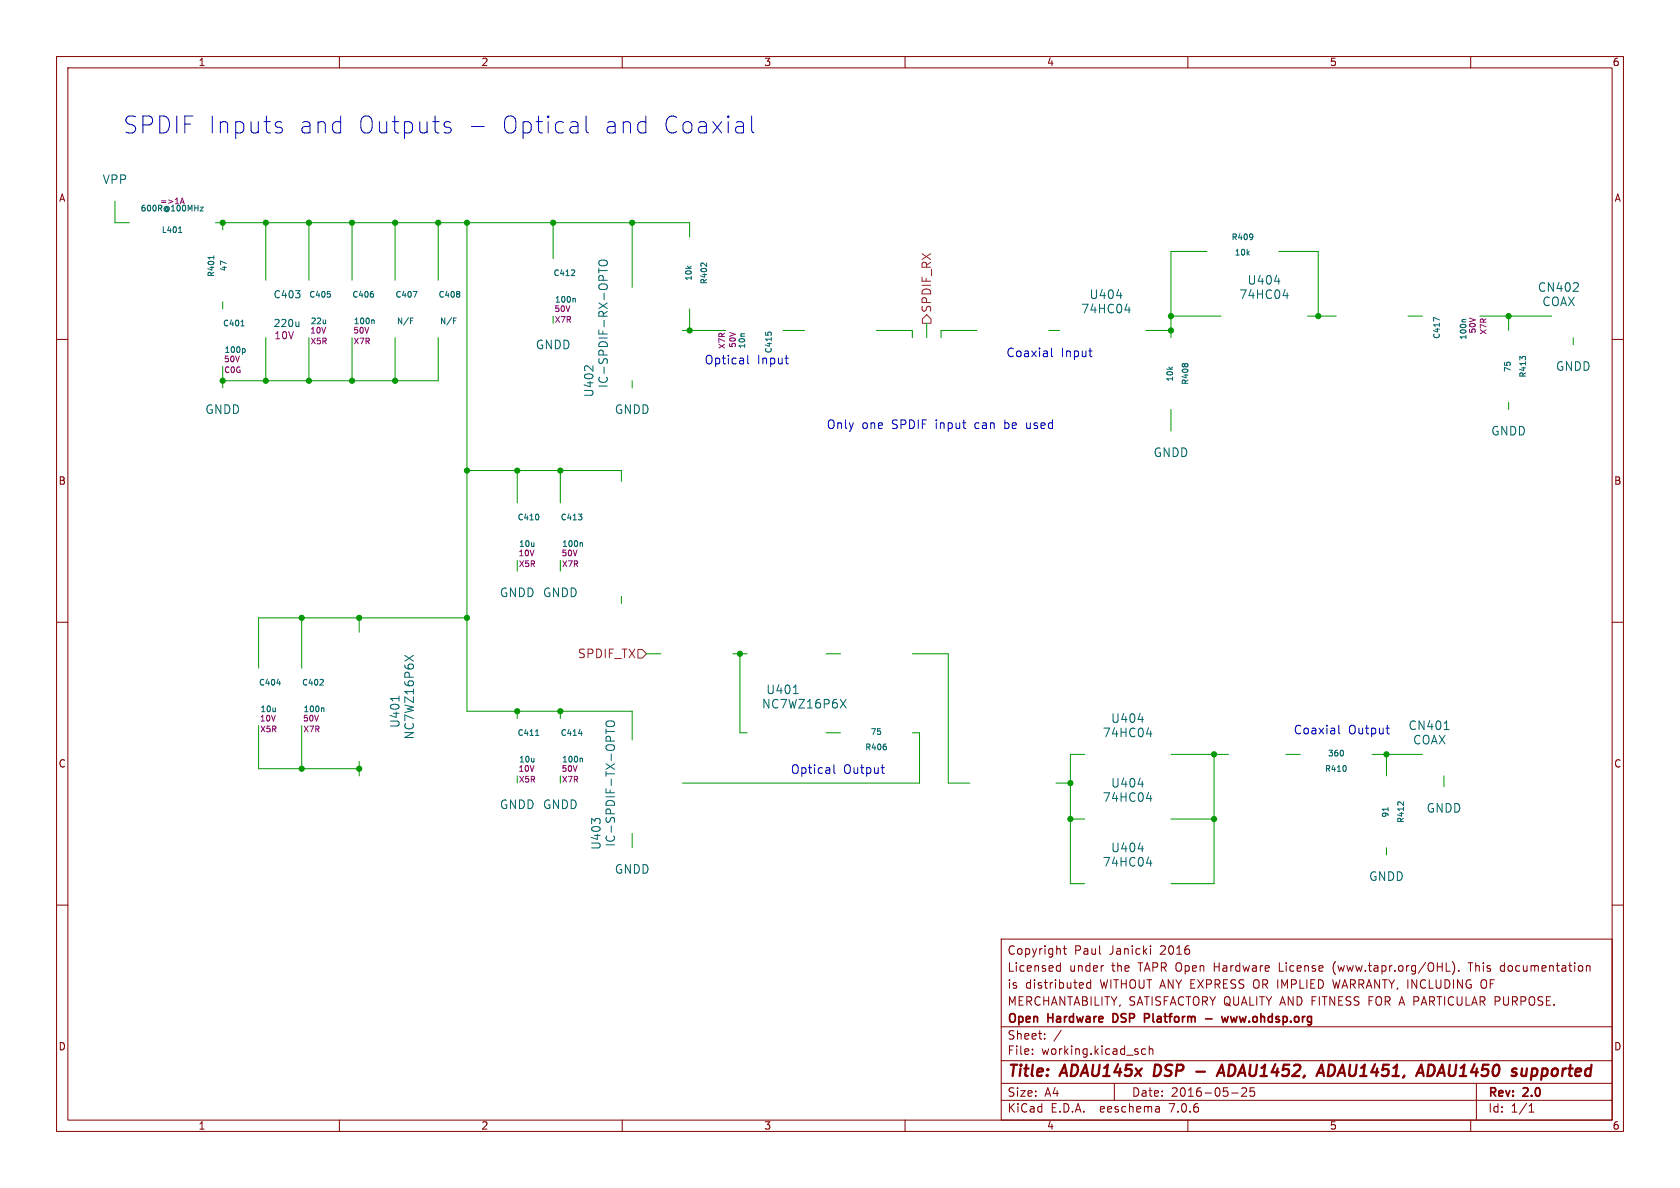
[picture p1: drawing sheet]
<svg xmlns="http://www.w3.org/2000/svg" width="297mm" height="210mm" viewBox="0 0 297 210" stroke-linecap="round" stroke-linejoin="round" font-family="sans-serif">
<g fill="none" stroke="#840000" stroke-width=".18">
<path d="M10 10h277v190h-277zM12 12h273v186h-273zM60 10v2M110 10v2M160 10v2M210 10v2M260 10v2M10 60h2M285 60h2M10 110h2M285 110h2M10 160h2"/>
<path d="M285 160h2M177 166h108v32h-108zM186.9 171.6h.6M186.9 170.8h.6M187.5 170.2v1.5M188 167.7h.5M188.2 167.2v1.3l.3 .2M191.5 173.8v.3l-.7 .1M192.8 173.2v1.5M192.8 173.8l-.4-.1-.3 .3v.4l.1 .2h.6M195 170.7h.1M203.4 167.2v.1"/>
<path d="M203.4 167.7v1M235.6 173.2l.4 1.5M235.7 170.6v1M255.7 171.7h.7M256.7 170a1.73 1.73 0 0 1 0 2.3M257.9 171.6v.1M259.5 170.2h.9M262.5 173.2a.51 .51 0 0 0-.7 .5v.5a.51 .51 0 0 0 .7 .5M265.8 170.7l-.4 .1-.2 .2 .1 .6 .5 .1M280.5 170.8h.5l.1 .9M60 198v2M110 198v2"/>
<path d="M160 198v2M177 194.5h108M177 191.5h108M177 187.5h108M177 181.5h108M182.5 186.3v.1M182.5 185.5v.1M184.7 183.6v.1M184.7 182.8v.1M187.6 182.1l-1.3 2M197 191.5v3M202.5 185.5l-.4-.1-.3 .3v.4l.2 .2h.5"/>
<path d="M203.2 185.5l.2-.1 .3 .1 .1 .9M203.2 184.9v1.5M204.9 195.7l.1 .9M205 196.5l-.2 .1M205 196h-.2M210 198v2M217.7 193.2h1.2M219.7 192.3l-.2 .1M220.1 192.3l.3 .3-.1 .3-.8 .9h.9M221 192.3v.7l.2-.1h.5l.1 .6-.3 .3-.5-.1M260 198v2M261 191.5v6.5"/>
<path d="M270.3 196.6h.9M270.3 195.5l.4-.4v1.5"/>
</g>
<path d="M204.2 188.2l-.2 2h.4M211.5 189.4h1.5M215.1 190.2l.9-2 .4 2M215.4 189.6h.9M233 189.6h.9M233.6 188.2l.5 2M235.5 188.2h-.5l-.3 2 .8-.1M252.6 188.2h.5a1.08 1.08 0 0 1 .5 1.1 1.08 1.08 0 0 1-.8 .9h-.5zM270.7 190.1l.2 .1 .6-.1M270.9 188.9l-.3 2M271.5 188.9l-.6 .1" fill="none" stroke="#840000" stroke-width=".4"/>
<path d="M197.1 179.2h-.3v1.5h.3M202.3 179.2l.8 .1M203.1 179.9l-.8 .1M216 179.7l.3 1 .3-.7 .2 .7 .3-1M217.6 179.7l.2 1 .3-.7M213.1 180.1h1.2" fill="none" stroke="#840000" stroke-width=".3"/>
<path d="M163.8 55.6l.8 .8v.8h-1.5v-.8zM112.8 114.8h.7l.8 .8-.8 .7h-.7z" fill="none" stroke="#725600" stroke-width=".18"/>
<g fill="none" stroke="#0000c2" stroke-width=".18">
<path d="M49.1 22.5l.7 .1 .1 .5-.1 .3-.3 .1h-.5M49.1 21.5l.7 .1M78.5 22.1l.1 .3 .8 .1 .2 .1 .2 .3-.2 .5-.2 .1h-.6l-.3-.1M79.6 21.6l-.7-.1-.3 .1-.1 .3M83.3 22.4h2.3M101.8 21.5l.2 .1 .2 .3v1.6M102.2 23.4l-.3 .1M102.2 22.2l-.3 .2M103.6 20.5v2.6l.2 .3 .2 .1M113.9 21.5l.3 .1M114.2 20.5v3M114.2 23.4l-.3 .1"/>
<path d="M131 21.5l.3 .1 .1 .3v1.6M131.4 23.4l-.2 .1M131.4 22.2l-.2 .2M132.9 20.5v2.6l.1 .3 .3 .1M132.2 62.8v1.3l.2 .2M138.8 63.3h.6M139.2 64.3h.2M185.9 61.5v1.3l.2 .3M192.5 62h.6M192.9 63.1h.2M147.4 135.2v1.3l.2 .2M155.8 135.7h.5"/>
<path d="M156.1 136.6l.2 .1M236.7 128.2v1.3l.2 .2M245 128.7h.6M245.3 129.7h.3"/>
</g>
<g fill="none" stroke="#009600" stroke-width=".18">
<path d="M20.3 35.6v3.8h2.6M38.1 39.4h83.8v2.5M39.4 39.4v1.2M47 39.4v10.1M54.6 39.4v10.1M62.2 39.4v10.1M69.8 39.4v10.1M77.5 39.4v10.1M82.5 39.4v86.3h29.3v5.1M97.8 39.4v6.3M111.8 39.4v11.4M39.4 53.3v1.3"/>
<path d="M47 59.7v7.6M54.6 59.7v7.6M62.2 59.7v7.6M69.8 59.7v7.6M77.5 59.7v7.6h-38.1M120.6 58.4h7.7M121.9 54.6v3.8M138.4 58.4h3.8M154.9 58.4h6.4v1.3M163.8 57.2v2.5M172.7 58.4h-6.3v1.3M185.4 58.4h1.9"/>
<path d="M202.6 58.4h4.4M207 55.9h8.9M213.4 44.5h-6.4v15.2M226.1 44.5h6.9v11.4M231.1 55.9h5.1M248.9 55.9h2.6M261.6 55.9h12.7M266.7 55.9v2.5M278.1 59.7v1.3M39.4 64.8v3.8M111.8 67.3v1.3M207 72.4v3.8"/>
<path d="M266.7 71.1v1.3M82.5 83.2h27.4v1.9M91.4 83.2v5.7M91.4 99.1v1.9M99.1 83.2v5.7M99.1 99.1v1.9M53.3 109.2v8.9M63.5 109.2v2.6M82.5 109.2h-36.8v8.9M109.9 105.4v1.3M114.3 115.6h2.5M129.5 115.6h2.6"/>
<path d="M130.8 115.6v13.9h1.3M146 115.6h2.6M161.3 115.6h6.3v22.8h3.8M45.7 128.3v7.6h17.8M53.3 128.3v7.6M63.5 134.6v2.6M91.4 125.7v1.3M99.1 125.7v1.3M146 129.5h2.6M161.3 129.5h1.3v8.9h-42M186.7 138.4h2.5M191.8 133.4h-2.6v22.8h2.6"/>
<path d="M207 133.4h10.2M214.6 133.4v22.8h-7.6M227.3 133.4h2.6M242.6 133.4h8.9M245.1 133.4v3.8M255.3 137.2v1.9M111.8 147.3v2.6M189.2 144.8h2.6M207 144.8h7.6M245.1 149.9v1.2"/>
</g>
<g fill="none" stroke="#006464" stroke-width=".18">
<path d="M35.4 36.6h.5l-.5 .7h.5M31.6 41.1h.5M31.8 40.2l.1-.1v1M37.8 45.2v.6M42.6 57.6h.6M52.8 56.9v.8M52.8 57.6l-.1 .1M58.4 52v.4M65.9 56.6l.3 .1v.5M66 52v.4M72.6 56.7h.3M72.6 56.2h.4"/>
<path d="M73 51.5h.7l-.4 1M80.2 56.7h.3M80.2 56.2h.5M81.2 51.6v.3M81.2 52v.4M101 48.7h.6M101.4 52.7l.3 .2v.5M101.6 47.8v.3M105.9 49l.3-.3 .3 .1 .2 .2M105.9 47.4v.9M105.9 47.8h1.5M105.9 46.2a.96 .96 0 0 1 1.5 .1 .5 .5 0 0 1-.5 .7h-.5a.5 .5 0 0 1-.5-.3 .5 .5 0 0 1 0-.5z"/>
<path d="M124 46.5h.3M124.9 46.5v.6M135.8 58.8h.5M197.4 52.3h.9M198.9 54.8h.9M199.6 54.3v1M221.4 41.5v.6M221.5 41.8l-.1 .1M225.3 49.7h1M226.8 52.3h1M227.5 51.8v1M254.5 56.5l-1.1-.4v.7"/>
<path d="M259.2 56.5h-.6l-.1 .3M278.1 51.5h.9M279 50.1v.5M43.1 61.6l.2 .2v.3l-.2 .2M103.5 64.7h.5M104.8 64.7v.9M209.1 64.3h.2M209.5 64.3h.4M269.1 63.3l-.4-.3v.6M269.2 63.1h.4M95.2 91.1v.6M102.2 90.9h.7l-.4 .4"/>
<path d="M102.7 95.9l.3 .2v.5M102.8 91.4v.4M71.6 115.9l1.5 1M73.1 115.9l-1.5 1M49 120.8h.6M56.5 121.1h.7M57 125.1l.3 .2v.5M57.1 120.2v.3M70.5 123v.9M94.7 130h.6M102.3 129.7h.6M102.7 134l.3 .2v.5"/>
<path d="M107.1 128.9v.8M107.1 129.3h1.5M107.2 130.3l.2-.1 .5 .1M107.2 127.7a.96 .96 0 0 1 1.4 .1 .5 .5 0 0 1-.5 .6h-.5a.5 .5 0 0 1-.4-.2 .5 .5 0 0 1 0-.5zM140.2 122.6h.9M148.6 123.6l1 1.6M149.6 123.6l-1 1.6M156.7 132v.4M201.2 138.6h.9M201.2 127.2h.9M202.7 129.7h.9M203.4 129.2v1"/>
<path d="M237.5 132.8v.6M237.9 135.5v.7M255.3 129h.9M201.2 150h.9M202.7 152.6h.9M202.7 141.2h.9M203.4 140.7v1M203.4 152.1v1M245.4 142.8v.5M247.2 141.8h.3M248.1 141.7v.7"/>
</g>
<path d="M31.9 36l.3-1 .4 1M32 35.7h.5" fill="none" stroke="#840084" stroke-width=".18"/>
<g fill="#009600" stroke="#009600" stroke-width=".18">
<circle cx="47" cy="39.4" r=".46"/>
<circle cx="54.6" cy="39.4" r=".46"/>
<circle cx="47" cy="67.3" r=".46"/>
<circle cx="39.4" cy="39.4" r=".46"/>
<circle cx="62.2" cy="39.4" r=".46"/>
<circle cx="69.8" cy="39.4" r=".46"/>
<circle cx="39.4" cy="67.3" r=".46"/>
<circle cx="207" cy="58.4" r=".46"/>
<circle cx="207" cy="55.9" r=".46"/>
<circle cx="233" cy="55.9" r=".46"/>
<circle cx="266.7" cy="55.9" r=".46"/>
<circle cx="77.5" cy="39.4" r=".46"/>
<circle cx="97.8" cy="39.4" r=".46"/>
<circle cx="82.5" cy="39.4" r=".46"/>
<circle cx="111.8" cy="39.4" r=".46"/>
<circle cx="121.9" cy="58.4" r=".46"/>
<circle cx="63.5" cy="135.9" r=".46"/>
<circle cx="54.6" cy="67.3" r=".46"/>
<circle cx="62.2" cy="67.3" r=".46"/>
<circle cx="82.5" cy="109.2" r=".46"/>
<circle cx="69.8" cy="67.3" r=".46"/>
<circle cx="82.5" cy="83.2" r=".46"/>
<circle cx="63.5" cy="109.2" r=".46"/>
<circle cx="53.3" cy="135.9" r=".46"/>
<circle cx="53.3" cy="109.2" r=".46"/>
<circle cx="130.8" cy="115.6" r=".46"/>
<circle cx="214.6" cy="133.4" r=".46"/>
<circle cx="214.6" cy="144.8" r=".46"/>
<circle cx="245.1" cy="133.4" r=".46"/>
<circle cx="189.2" cy="144.8" r=".46"/>
<circle cx="189.2" cy="138.4" r=".46"/>
<circle cx="99.1" cy="83.2" r=".46"/>
<circle cx="99.1" cy="125.7" r=".46"/>
<circle cx="91.4" cy="125.7" r=".46"/>
<circle cx="91.4" cy="83.2" r=".46"/>
</g>
<g font-size="4.2" fill="#0000c2">
<text x="21.6" y="23.9">SPDIF Inputs</text>
<text x="52.4" y="23.9">and</text>
<text x="62.7" y="23.9">Outputs</text>
<text x="87.8" y="23.9">Optical</text>
<text x="105.8" y="23.9">and</text>
<text x="116.1" y="23.9">Coaxial</text>
</g>
<g font-size="2.8" fill="#840000">
<text x="178" y="190.9">Title:</text>
<text x="187.7" y="190.9">ADAU145x</text>
<text x="204.8" y="190.9">DSP</text>
<text x="217.9" y="190.9">ADAU1452,</text>
<text x="236.3" y="190.9">ADAU1451,</text>
<text x="254.7" y="190.9">ADAU1450</text>
<text x="272.2" y="190.9">supported</text>
</g>
<g font-size="2.1" fill="#006464">
<text x="18.1" y="32.7">VPP</text>
<text x="192.5" y="53.1">U404</text>
<text x="219" y="53.1">74HC04</text>
<text x="220.5" y="50.5">U404</text>
<text x="271.8" y="51.8">CN402</text>
<text x="191" y="55.6">74HC04</text>
<text x="272.6" y="54.3">COAX</text>
<text x="94.6" y="62">GNDD</text>
<text x="275" y="65.8">GNDD</text>
<text x="105.1" y="70.3" transform="rotate(-90 105.1 70.3)">U402</text>
<text x="107.7" y="68.7" transform="rotate(-90 107.7 68.7)">IC-SPDIF-RX-OPTO</text>
<text x="36.2" y="73.4">GNDD</text>
<text x="108.6" y="73.4">GNDD</text>
<text x="263.5" y="77.2">GNDD</text>
<text x="203.8" y="81">GNDD</text>
<text x="88.3" y="105.8">GNDD GNDD</text>
<text x="134.6" y="125.5">NC7WZ16P6X</text>
<text x="135.4" y="122.9">U401</text>
<text x="70.8" y="128.8" transform="rotate(-90 70.8 128.8)">U401</text>
<text x="73.4" y="130.8" transform="rotate(-90 73.4 130.8)">NC7WZ16P6X</text>
<text x="194.9" y="130.5">74HC04</text>
<text x="196.3" y="128">U404</text>
<text x="248.9" y="129.3">CN401</text>
<text x="249.7" y="131.8">COAX</text>
<text x="88.3" y="143.2">GNDD GNDD</text>
<text x="194.9" y="142">74HC04</text>
<text x="196.3" y="139.4">U404</text>
<text x="252.1" y="143.9">GNDD</text>
<text x="108.9" y="149.8" transform="rotate(-90 108.9 149.8)">IC-SPDIF-TX-OPTO</text>
<text x="106.4" y="150.3" transform="rotate(-90 106.4 150.3)">U403</text>
<text x="108.6" y="154.7">GNDD</text>
<text x="194.9" y="153.4">74HC04</text>
<text x="196.3" y="150.9">U404</text>
<text x="241.9" y="155.9">GNDD</text>
</g>
<g font-size="2.1" fill="#725600">
<text x="164.8" y="55.4" transform="rotate(-90 164.8 55.4)">SPDIF_RX</text>
<text x="102.1" y="116.6">SPDIF_TX</text>
</g>
<g font-size="2.1" fill="#0000c2">
<text x="124.5" y="64.5">Optical</text>
<text x="133.8" y="64.5">Input</text>
<text x="177.8" y="63.3">Coaxial</text>
<text x="187.5" y="63.3">Input</text>
<text x="146" y="76">Only</text>
<text x="152.3" y="76">one</text>
<text x="157.7" y="76">SPDIF</text>
<text x="165.5" y="76">input</text>
<text x="172.6" y="76">can</text>
<text x="177.9" y="76">be</text>
<text x="181.9" y="76">used</text>
<text x="228.6" y="129.9">Coaxial</text>
<text x="238.3" y="129.9">Output</text>
<text x="139.7" y="136.9">Optical</text>
<text x="149.1" y="136.9">Output</text>
</g>
<g font-size="2.1" fill="#840000">
<text x="178" y="172">Licensed</text>
<text x="178" y="169">Copyright</text>
<text x="189" y="172">under</text>
<text x="189.9" y="169">Paul</text>
<text x="196.2" y="169">Janicki</text>
<text x="196.6" y="172">the</text>
<text x="201.4" y="172">TAPR Open</text>
<text x="205.3" y="169">2016</text>
<text x="215" y="172">Hardware</text>
<text x="226.7" y="172">License</text>
<text x="236.3" y="172">(www.tapr.org/OHL).</text>
<text x="260.5" y="172">This</text>
<text x="266.3" y="172">documentation</text>
<text x="178" y="178">MERCHANTABILITY, SATISFACTORY QUALITY AND FITNESS FOR A PARTICULAR PURPOSE.</text>
<text x="178" y="175">is</text>
<text x="181.2" y="175">distributed</text>
<text x="194.5" y="175">WITHOUT ANY EXPRESS OR IMPLIED</text>
<text x="236.4" y="175">WARRANTY, INCLUDING</text>
<text x="262.8" y="175">OF</text>
<text x="178" y="184">Sheet:</text>
<text x="178" y="181.2">Open</text>
<text x="185.3" y="181.2">Hardware</text>
<text x="197.4" y="181.2">DSP</text>
<text x="203.6" y="181.2">Platform</text>
<text x="218.6" y="181.2">www.ohdsp.org</text>
<text x="178" y="186.7">File:</text>
<text x="184.1" y="186.7">working.kicad_sch</text>
<text x="178" y="196.9">KiCad</text>
<text x="178" y="194.1">Size:</text>
<text x="184.7" y="194.1">A4</text>
<text x="185.7" y="196.9">E.D.A.</text>
<text x="194.6" y="196.9">eeschema</text>
<text x="200" y="194.1">Date:</text>
<text x="207" y="196.9">7.0.6</text>
<text x="207" y="194.1">2016-05-25</text>
<text x="263" y="194.3">Rev:</text>
<text x="263" y="196.9">Id:</text>
<text x="267.1" y="196.9">1/1</text>
<text x="269.4" y="194.3">2.0</text>
</g>
<g font-size="1.8" fill="#840000">
<text x="35" y="11.9">1</text>
<text x="85" y="11.9">2</text>
<text x="135" y="11.9">3</text>
<text x="185" y="11.9">4</text>
<text x="235" y="11.9">5</text>
<text x="285" y="11.9">6</text>
<text x="10.3" y="35.9">A</text>
<text x="285.3" y="35.9">A</text>
<text x="10.3" y="85.9">B</text>
<text x="285.3" y="85.9">B</text>
<text x="10.3" y="135.9">C</text>
<text x="285.3" y="135.9">C</text>
<text x="10.3" y="185.9">D</text>
<text x="285.3" y="185.9">D</text>
<text x="35" y="199.9">1</text>
<text x="85" y="199.9">2</text>
<text x="135" y="199.9">3</text>
<text x="185" y="199.9">4</text>
<text x="235" y="199.9">5</text>
<text x="285" y="199.9">6</text>
</g>
<g font-size="1.8" fill="#006464">
<text x="48.3" y="52.9">C403</text>
<text x="48.3" y="58">220u</text>
</g>
<text font-size="1.8" fill="#840084" x="48.4" y="60.2">10V</text>
<g font-size="1.4" fill="#006464">
<text x="24.8" y="37.6">600R@100MHz</text>
<text x="28.5" y="41.4">L401</text>
<text x="217.6" y="42.6">R409</text>
<text x="218.2" y="45.4">10k</text>
<text x="38.1" y="49.1" transform="rotate(-90 38.1 49.1)">R401</text>
<text x="40.3" y="48.1" transform="rotate(-90 40.3 48.1)">47</text>
<text x="54.6" y="52.8">C405</text>
<text x="62.2" y="52.8">C406</text>
<text x="69.8" y="52.8">C407</text>
<text x="77.4" y="52.8">C408</text>
<text x="97.8" y="49">C412</text>
<text x="98" y="53.7">100n</text>
<text x="122.5" y="49.7" transform="rotate(-90 122.5 49.7)">10k</text>
<text x="125.2" y="50.3" transform="rotate(-90 125.2 50.3)">R402</text>
<text x="39.3" y="57.9">C401</text>
<text x="62.4" y="57.5">100n</text>
<text x="70.1" y="57.5">N/F</text>
<text x="77.7" y="57.5">N/F</text>
<text x="39.6" y="62.6">100p</text>
<text x="131.9" y="61.7" transform="rotate(-90 131.9 61.7)">10n</text>
<text x="136.6" y="62.6" transform="rotate(-90 136.6 62.6)">C415</text>
<text x="254.7" y="60" transform="rotate(-90 254.7 60)">C417</text>
<text x="259.4" y="60.2" transform="rotate(-90 259.4 60.2)">100n</text>
<text x="267.3" y="65.9" transform="rotate(-90 267.3 65.9)">75</text>
<text x="207.6" y="67.6" transform="rotate(-90 207.6 67.6)">10k</text>
<text x="210.3" y="68.1" transform="rotate(-90 210.3 68.1)">R408</text>
<text x="270" y="66.9" transform="rotate(-90 270 66.9)">R413</text>
<text x="91.4" y="92.2">C410</text>
<text x="99" y="92.2">C413</text>
<text x="99.3" y="96.9">100n</text>
<text x="45.7" y="121.4">C404</text>
<text x="53.3" y="121.4">C402</text>
<text x="53.6" y="126.1">100n</text>
<text x="91.4" y="130.3">C411</text>
<text x="99" y="130.3">C414</text>
<text x="153.8" y="130.1">75</text>
<text x="99.3" y="135">100n</text>
<text x="152.9" y="132.8">R406</text>
<text x="234.1" y="136.6">R410</text>
<text x="234.7" y="133.9">360</text>
<text x="245.7" y="144.6" transform="rotate(-90 245.7 144.6)">91</text>
<text x="248.4" y="145.6" transform="rotate(-90 248.4 145.6)">R412</text>
</g>
<g font-size="1.4" fill="#840084">
<text x="28.2" y="36.3">=&gt;1A</text>
<text x="54.7" y="59.2">10V</text>
<text x="54.8" y="57.5">22u</text>
<text x="62.4" y="59.2">50V</text>
<text x="97.9" y="55.3">50V</text>
<text x="98" y="57.3">X7R</text>
<text x="261.1" y="59.1" transform="rotate(-90 261.1 59.1)">50V</text>
<text x="263" y="59.3" transform="rotate(-90 263 59.3)">X7R</text>
<text x="39.5" y="64.2">50V</text>
<text x="54.8" y="61.1">X5R</text>
<text x="62.4" y="61.1">X7R</text>
<text x="128.4" y="61.8" transform="rotate(-90 128.4 61.8)">X7R</text>
<text x="130.3" y="61.6" transform="rotate(-90 130.3 61.6)">50V</text>
<text x="39.5" y="66.1">C0G</text>
<text x="91.6" y="98.5">10V</text>
<text x="91.6" y="100.4">X5R</text>
<text x="91.7" y="96.9">10u</text>
<text x="99.2" y="98.5">50V</text>
<text x="99.2" y="100.4">X7R</text>
<text x="45.8" y="127.7">10V</text>
<text x="45.9" y="129.6">X5R</text>
<text x="45.9" y="126.1">10u</text>
<text x="53.5" y="127.7">50V</text>
<text x="53.5" y="129.6">X7R</text>
<text x="91.6" y="136.6">10V</text>
<text x="91.7" y="135">10u</text>
<text x="99.2" y="136.6">50V</text>
<text x="91.6" y="138.5">X5R</text>
<text x="99.2" y="138.5">X7R</text>
</g>
</svg>
